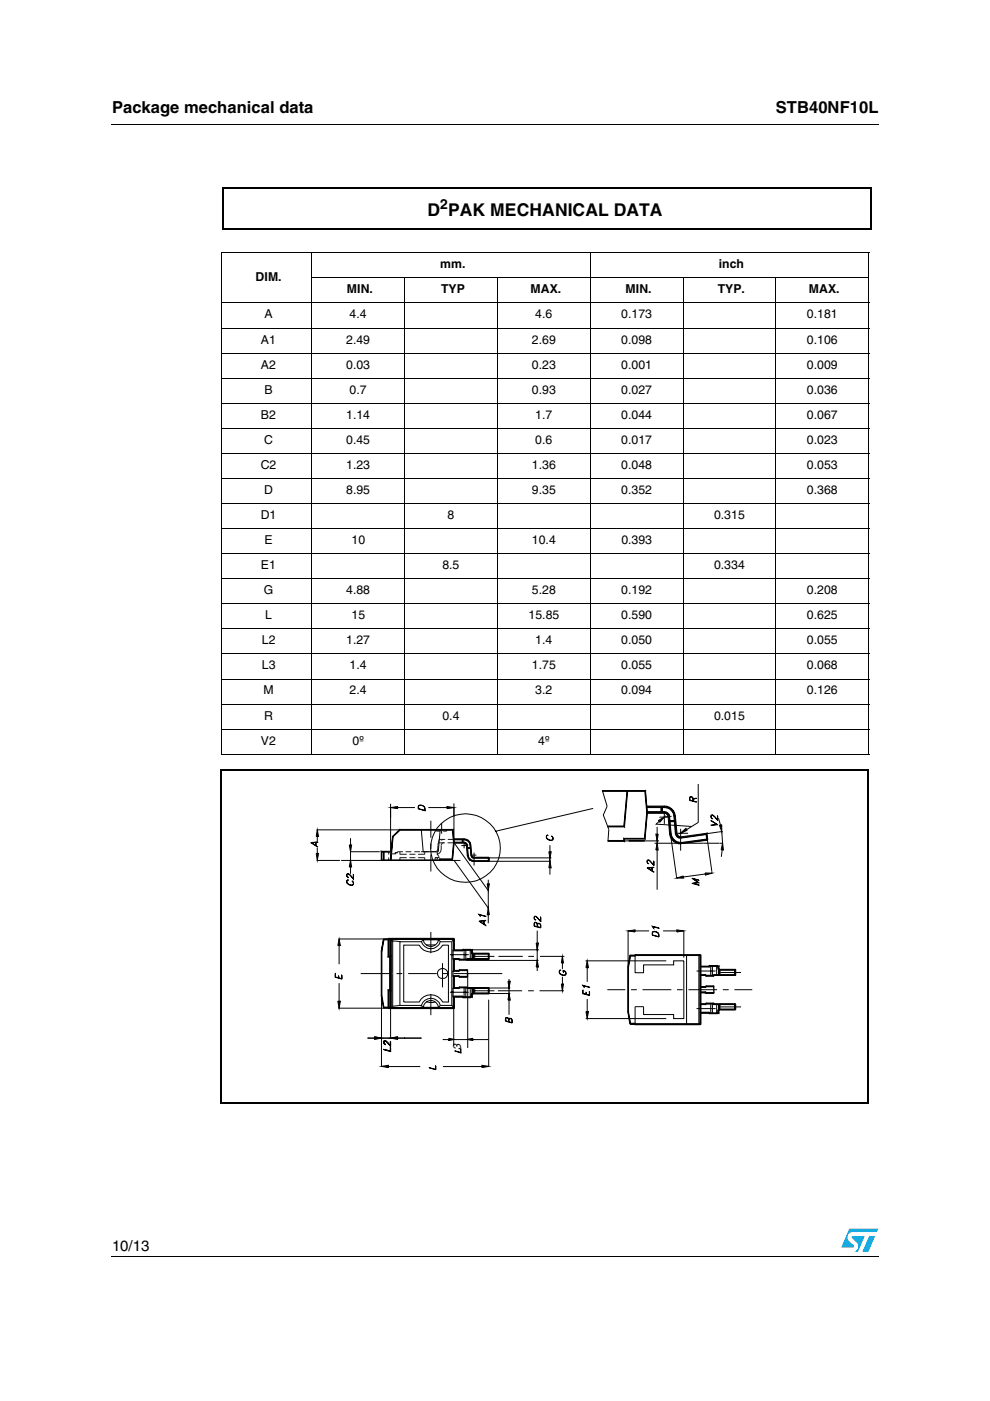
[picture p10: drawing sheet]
<svg xmlns="http://www.w3.org/2000/svg" width="210mm" height="297mm" viewBox="0 0 210 297" stroke-linecap="round" stroke-linejoin="round" font-family="sans-serif">
<g fill="#00a4de">
<path d="M184.3 262.1h1.2l-1.4 3.3h-1.2z"/>
<path d="M180.1 260.5h6.1l-.3 .7h-5.1a1.11 1.11 0 0 0-1.1 .7 1.11 1.11 0 0 0 .4 1.3l1 .9-.1 .3-2.6 .1z"/>
<path d="M180.6 262.2l2.7-.1-1.4 3.3h-.7a1.16 1.16 0 0 0 .5-1.9l-1.1-1z"/>
</g>
<path d="M23.7 26.2v.2zM23.7 266.3v.2z" fill="#000"/>
<path d="M23.7 26.3h162.6M23.7 266.4h162.6" fill="none" stroke="#000" stroke-width=".21"/>
<g fill="#fff">
<path d="M43.8 36.1h142.5v211.9h-142.5z"/>
<path d="M48.4 233.1h6.9v4.2h-6.9z"/>
<path d="M48.8 50.7h137.5z"/>
<path d="M48.8 132.4l137.5 .1z"/>
<path d="M48.8 50.7l.1 81.7z"/>
<path d="M46.6 40.1h137.9v185h-137.9z"/>
<path d="M45.6 40h137.9v185h-137.9z"/>
<path d="M47 47.6h138.1z"/>
<path d="M185.1 47.6v107.7z"/>
<path d="M47 155.2l138.1 .1z"/>
<path d="M47 47.6v107.6z"/>
</g>
<g fill="none" stroke="#000" stroke-width=".21">
<path d="M46.9 53.6h137.4M47 53.7v106.1M66 58.9h118.3M66.1 53.5v106.5M85.8 58.8v101.2M105.5 58.8v101.2M125.1 53.5v106.5M144.9 58.8v101.2M164.5 58.8v101.2M184.2 53.7v106.1M46.9 64.2h137.4M46.9 69.5h137.4"/>
<path d="M46.9 74.9h137.4M46.9 80.2h137.4M46.9 85.5h137.4M46.9 90.8h137.4M46.9 96.1h137.4M46.9 101.5h137.4M46.9 106.8h137.4M46.9 112.1h137.4M46.9 117.4h137.4M46.9 122.7h137.4M46.9 128h137.4M46.9 133.3h137.4"/>
<path d="M46.9 138.6h137.4M46.9 144h137.4M46.9 149.3h137.4M46.9 154.6h137.4M46.9 159.9h137.4"/>
</g>
<path d="M47.2 39.8h137.5M47.2 39.7v8.9M184.6 39.8v9M47.1 48.6h137.5M46.9 163.2h137.3M46.9 163v70.9M184.1 163.2v70.8M46.8 233.9h137.3" fill="none" stroke="#000" stroke-width=".27"/>
<path d="M65.8 166h93.9v61.1h-93.9z" fill="#fff"/>
<g fill="none" stroke="#000" stroke-width=".21">
<path d="M65.9 178.6l1.5-.1-1.3 .2 1.3 .9zM67 178.6v.7M67 178.6v.8M67.1 175.9h17.7l-1.5 1.5-.5 5h-1.9M67.3 175.9l.2 1.4h-.5zM67.3 177.4v1M67.3 179.7v1.2M74.3 177.7v1.4M82.8 171.2l1.5-.2v.4zM82.8 170.4v12h9.9M83.2 177.4h.2l-.5 5h-.1zM83.2 177.3l1.5-1.4 .1 .1-1.5 1.4z"/>
<path d="M84.3 171.2h3.7M84.7 175.9h11.4l-.2 .1h-11.1zM84.7 175.9h11.4M88.7 170.8a.95 .95 0 0 1 1.1 .1 .95 .95 0 0 1 .3 1l-1.4-.4zM88.8 170.8a.87 .87 0 0 1 1 .1 .87 .87 0 0 1 .2 .9l-1.3-.4zM89.3 176l.4 4.6M90.8 171.2h4M91.3 174v3.6M91.3 178.8v1.2M93.3 176l-.4 4.6h-3.6M93.5 174.7a7.3 7.3 0 0 1 10.7 .3 7.3 7.3 0 0 1-1.2 10.7 7.3 7.3 0 0 1-9.8-1.1 7.3 7.3 0 0 1 .3-9.9zM93.6 174.5v2.3"/>
<path d="M94.8 171l1.4 .2-1.4 .2zM96 175.9l.2 2.7M96.1 175.9l.2 2.7h-.1l-.3-2.6zM96.2 178.6h.1l-.3 3.6h-.2zM96.2 177.8h2.2v.3h-2.2zM96.2 178.6h2.2v.1h-2.2zM96.2 171.3h.1M96.2 170.3v8.4h2.2M96.2 178.6l7.3 10.2v4.1M96.2 178.6l-.3 3.6h-2.7M97.8 179.3h1.1M98 178h.2v.6h-.2z"/>
<path d="M98.1 178v.7M98.4 177.8l.5 .2v.2l-.5-.1zM98.4 178.6l.3 .1 .3 .5 .2 2.2a1.31 1.31 0 0 0 1.3 1.2M98.4 178h-2.2h2.2a1.23 1.23 0 0 1 1.3 1.1l.2 2.2M98.4 178.6h.4l-.2 .2-.2-.1zM98.4 178.9v1M98.8 178.6l.2 .3-.2 .1-.2-.2zM98.8 179l.2-.1 .1 .3h-.2zM98.9 179.2h.2l.2 2.2h-.2zM98.9 178l.4 .2v.2l-.4-.2zM99.1 179.7h.6v.1l-.6 .1zM99.3 179.1l-.9 .1"/>
<path d="M99.3 178.2l.4 .4-.2 .1-.2-.3zM99.5 178.7l.2-.1 .1 .5h-.1zM99.7 179.1h.1l.2 2.2h-.2zM99.7 179.7l-.6 .1M115.9 177.2l.3-.2-.2 .2a.77 .77 0 0 0 .3 .8 .77 .77 0 0 0 .9-.1l-.2-.7a.51 .51 0 0 1 .3 .6 .51 .51 0 0 1-.6 .4l-.7-.3-.2-.3zM116.6 179.2v1.4M125.8 171.4l-20.8 4.9M127.7 167.6h9.2l-.2 .2h-9zM127.7 167.7l1 3.3-.8 1.8 1.2 3.1-.2 2.4h10.8M128.9 178.2h3.4l.1 .2h-3.5zM128.9 175.1h3.4l.1 .2h-3.5zM128.9 175.2h3.5"/>
<path d="M132.3 177.7l.1 .7zM132.3 177.7h4.3l.2 .2h-4.4zM132.3 177.8h4.5M132.3 177.8v.5M132.9 167.7h.2l-.7 7.6-.1-.2zM133 167.7l-.7 7.5M136.8 167.7l.4 4.6M136.9 167.6l.4 4.7h-.2l-.4-4.5zM136.9 167.7h-9.2M137.1 172.3h.2l-.5 5.6-.2-.2zM137.2 172.1h3.7v.3h-3.7zM137.2 170.9h3.7v.3h-3.7z"/>
<path d="M137.2 171.1h3.7a2.11 2.11 0 0 1 2.2 1.9l.3 3.7a.92 .92 0 0 0 .9 .9l5.5-.8 .2 1.2M137.2 172.3h3.7a.92 .92 0 0 1 .9 .8l.4 3.7M137.2 172.3l-.5 5.5M138.8 178.8h14.5M139.1 176.8h.5l-.3 1.5zM139.3 178.7l.3 1.5h-.5zM139.3 175.3v4M139.6 174l1.3-.8-1 1.1zM139.8 174.1l-.7 .6 7.5 .5M139.9 173.2h1.8M140.2 171.4h.2v.9h-.2zM140.2 171.2h.2v.9h-.2z"/>
<path d="M140.3 171v1.3M140.9 172.1l.4 .1-.2 .3-.2-.1zM140.9 170.9l.5 .1-.1 .3-.4-.1zM140.9 172.4v2.3M141.3 172.2l.3 .2-.2 .2-.3-.1zM141.4 171l.6 .2-.2 .2-.5-.1zM141.6 172.9l.3-.2 .1 .4-.3 .1zM141.6 172.4l.3 .3-.3 .2-.2-.3zM141.7 173.2l.3-.1 .3 3.7h-.3zM142 176.8h.3l.1 .5-.3 .1zM142 171.2l.4 .3-.2 .2-.4-.3zM142.1 174h.9v.2h-.9z"/>
<path d="M142.1 177.4l.3-.1 .2 .4-.2 .2zM142.2 176.8a2.15 2.15 0 0 0 2.1 1.9M142.2 176.8l1.2 8.9M142.4 177.9l.2-.2 .4 .4-.3 .2zM142.4 173.1l-1.5 .1M142.4 171.5l.4 .4-.2 .2-.4-.4zM142.6 172.1l.2-.2 .3 .5-.3 .1zM142.8 172.5l.3-.1 .1 .6h-.3zM142.9 173h.3l.3 3.7h-.3zM142.9 174l-1 .1 1.2-.1M143 178.1l.4 .3-.2 .2-.5-.3zM143.2 176.7h.3l.1 .3-.3 .1z"/>
<path d="M143.3 177.1l.3-.1 .2 .2-.3 .2zM143.4 178.4l.4 .2v.3l-.6-.3zM143.7 176.6l2.2 .1M143.8 177.2l.2 .1-.1 .4-.4-.3zM143.8 178.6h.5v.3h-.5zM144 177.3l.3 .1v.3h-.4zM144.3 177.4l5.6-.7-.2 .2-5.3 .8zM144.3 178.6l5.7-.7v.3l-5.6 .7zM144.3 176.6l1.1-1 .3 .4zM144.3 175.7v4.7M146.9 169.8l-.1-.7-.4-.1-.1 .6 1.4 .5-1.5-.4 .1-.7 .4-.1 .2 .3 .1 .6M147 169.4l.7-.2-.7 .3"/>
<path d="M148 166.2v8.2M148 174.4l-3.1 2M149.9 176.7l.2 1.3h-.3l-.1-1.1zM150 178l-5.5 .7M150 178l.9 6.7M150.7 173.9l1.5 1-1.5 .1 1.2-.2zM152.1 173.9v-.9l.1 1M152.2 173.9l-1.1-1.1h-.3l-.1 .4 .3 .4-.2-.4v-.2l.2-.2 .5 .4 .7 .8M152.4 173.5l.4 1.4M152.5 175l.5-.1v1.4zM153 176.3l.2 2.4M153.1 176.3l-4.2 .6"/>
<path d="M153.2 178.7l.2 1.5h-.5zM67 180.9h.5l-.2 1.5zM67.2 182.4h4.9M71.8 199.1h24.4M71.9 199.1l.3 1.4h-.6zM72.4 182.4h1.8M73.6 186.7l.3-.2-.2 .1a.75 .75 0 0 0 .3 .9 .75 .75 0 0 0 .9-.1l-.3-.7a.49 .49 0 0 1 .4 .6 .49 .49 0 0 1-.6 .4l-.5-.2a.6 .6 0 0 1-.3-.8zM73.6 185.3l.2-.1 .5 .3 .7 .9-1.1-1.1h-.3v.4l.3 .3-.1 .1-.3-.4zM74.2 182.4h6.7M74.2 180.6h6.3M74.3 182.4l.2 1.4h-.4zM74.3 180.6v1.8"/>
<path d="M74.3 183.9v1.4M74.9 186.3l.1-.9v1M80.8 180.5h2.2v.1h-2zM80.8 180.5l.2 .1v1.8h-.2zM80.8 180.6h2.2M80.9 182.3l12.4 .1zM80.9 180.6v1.8M81.3 180.6h.1v1.8h-.1zM81.3 199.2h.1l-.4 2.5-.2-.1zM81.3 199.1h1.1v.2h-1.1zM81.3 180.6v1.8M82.3 199.1h.2v3.6l-.2 .2z"/>
<path d="M82.4 198.9h13.8v.3h-13.8zM82.4 199.2h-1.1l-.4 2.4M82.4 199.1v3.7h.4M82.7 199.1h.2v14.7h-.2zM83.3 199.4l-.5-.3v21.1M83.3 199.5v13.8M83.3 199.5l1.5 .1M89.4 199.7h-4.6v13.5M89.8 199.3a1.61 1.61 0 0 0 1.6 1.4 1.61 1.61 0 0 0 1.6-1.4M89.8 199.3l-.5 .3a2.1 2.1 0 0 0 2 1.6 2.1 2.1 0 0 0 2.1-1.6l-.4-.3M89.8 199.3h3.2M91.3 181.2v3.6"/>
<path d="M91.3 197.6v4.5M93.2 182.1l.2 .3h-.2zM93.2 182.1h2.7v.1h-2.5zM93.3 182.2v.2h-12.4M93.4 199.7h2.4v13.5M95.9 182.4h-2.6M96.1 199.1h.2v2.4h-.2zM96.2 199.1v2.4M96.2 182.4l7.3 10.1M96.2 199.1l-.4 .5M97.5 182.4h-1.6M99.1 181.4h.2l.1 .4-.1 .1z"/>
<path d="M99.3 181.9l.1-.1 .3 .4-.2 .1zM99.7 182.2l.4 .2-.1 .2-.5-.3zM99.8 181.3h.2l.1 .2-.2 .2zM99.9 181.7l.2-.2 .2 .2-.1 .2zM99.9 181.3l.3 .5 .3 .1h16.4M100.1 182.4l.4 .1v.2l-.5-.1zM100.1 181.3h.9M100.3 181.7l.2 .1v.1h-.3zM100.5 182.5h3.1v.2h-3.1zM100.5 181.8h3.1v.1h-3.1zM100.5 180.8v2.7M101.5 195.3l1.5-.2-1.3 .2 1.3 .9z"/>
<path d="M101.5 193.9l1.5 .4-1.4-.3 .2 .3zM102.6 195.3v.6M102.6 195.2v.8M103.3 187.4h.4l-.2 1.4zM103.5 192.5l.2 1.5h-.4zM103.5 181.9h.2v.7h-.2zM103.5 186.5v.9M103.5 194v1.8M103.6 181.9v.7M113.7 199.9h.5l-.3 1.5zM113.9 196a.41 .41 0 0 0-.5-.4l-.1 .7 1.3 .4-.1-.7-.4-.2-.1 .7M113.9 197.3v8.6"/>
<path d="M114 196l-.1-.3-.5-.1-.2 .8 1.5 .3-.1-.7-.2-.2h-.4l-.1 .7M114.6 195.3v-.9l.1 1.1M114.7 195.4l-1.1-1.1h-.3a.48 .48 0 0 0 .3 .8l-.2-.2v-.6l.4 .1 .9 1M116.4 180.6h.5l-.3 1.4zM116.6 182.6l.3 1.4h-.5zM116.6 182v.6M116.6 184v1.4M116.7 182.6h-16.2M133.2 197.4l1.5-.3v.5zM133.2 197.3v17.3l.4 2.4 1.1 .1M134.7 197.4h2.9M137.2 184l1.5-.1-1.3 .2 1.3 .8z"/>
<path d="M138.2 184v.7M138.3 196.4l1.4 .4-1.3-.3 .2 .3zM138.3 183.9v.9M138.3 197.6a.95 .95 0 0 1 1.1 .1 .95 .95 0 0 1 .3 1l-1.4-.4zM138.4 197.6a.85 .85 0 0 1 .9 .1 .85 .85 0 0 1 .3 .9l-1.3-.4zM138.6 183.4l.1-.8v1M138.7 183.5l-1.1-1.2-.3 .1-.1 .4 .1 .3 .2 .1-.2-.4v-.4h.2l1.2 1.1M139.3 180.2v8.4M140.6 197.4h2.9M143.4 185.8l.1 .4M143.5 186.2l1.4-.5v.5zM143.5 197.1l1.4 .3-1.4 .2z"/>
<path d="M145 197.3v5.7M146.7 186.2l1.5 .4-1.1-.3 1.1 .9-1.1 .1 1.1 .4-1.5-.4 1.3-.2zM149.5 185.1h1.5l-1.4 .4zM149.5 185.3l-4.6 .6M150.9 184.7l.1 .5M153.1 180.2l-.2 1.5M71 206.4l.1 .7 1.3 .4 .1-.7v.8M71 207.2l1.5 .4M71 206.4v.8M71.6 212.3h.6l-.3 1.5zM71.8 207.3v-.4v.5M71.8 213.7l10.6 .1"/>
<path d="M71.9 200.5v3.9M71.9 208.4v3.9M76.5 206.4h6.4M80.8 211.1h.2l.4 2.5h-.1zM80.8 201.6l.2 .1v9.4h-.2zM80.9 201.7v24.5M80.9 211.1l.4 2.5M81.3 213.5h1.1v.2h-1.1zM81.3 213.6h1.1M82.3 209.9l.2 .2v3.7h-.2zM82.3 209.9l.6 .2zM82.4 213.6h13.8v.2h-13.8z"/>
<path d="M82.4 213.8h13.8M82.5 202.7h.4l-.3 .2h-.3zM82.8 210h-.4v3.8M82.9 202.7v7.4l-.3-.2v-7zM84.1 206.4h1.2M84.8 213.2l-1.5 .1-.5 .5M84.8 213.2h4.6M85.6 200.4l3.3-.1a2.8 2.8 0 0 0 2.5 1.6 2.8 2.8 0 0 0 2.5-1.6l1.2 .1v12h-1.2a2.8 2.8 0 0 0-2.5-1.5 2.8 2.8 0 0 0-2.5 1.5h-3.3zM86.5 206.4h6.1M89.3 213.1v.1a2.1 2.1 0 0 1 2-1.6 2.1 2.1 0 0 1 2.1 1.6M89.3 213.2l.5 .4a1.6 1.6 0 0 1 1.6-1.5 1.6 1.6 0 0 1 1.6 1.5M90.5 212.4l.3 .1"/>
<path d="M90.8 212.5h1.2M90.8 200.3h1.2M90.8 200.3l-.3 .1M91.3 210.7v4.5M92 200.3l.3 .1M92.3 212.4l-.3 .1M93.4 213.2l2.4-.1 .4 .7M93.4 213.2l-.4 .4h-3.2M93.8 206.4h1.2M93.8 204.2v5.1M95.4 202.4h4M95.4 210.4h4"/>
<path d="M96.1 211.2h1.9v.2h-1.9zM96.1 201.4h1.9v.2h-1.9zM96.1 209.4h1.1l.1 .2h-1.2zM96.1 206.9h1.2l-.1 .1h-1.1zM96.1 205.7h1.1l.1 .2h-1.2zM96.1 203.2h1.2l-.1 .2h-1.1zM96.1 211.3h.2v2.5h-.2zM96.1 207h.2v2.5h-.2zM96.1 203.3h.2v2.5h-.2zM96.2 212v9.6M96.2 213.7l-13.8 .1M96.2 203.3v2.5"/>
<path d="M96.2 207v2.5M96.2 211.3v2.5M96.2 206.4h10.3M97.2 209.4l.2-.1 .1 .1-.2 .2zM97.2 205.7l.2-.1 .1 .2-.2 .1zM97.2 207l.3 .1h1.4l.2-.1M97.3 206.9l.2 .1-.1 .2-.2-.2zM97.3 203.2l.2 .2-.1 .1-.2-.1zM97.4 209.3h1.6l-.1 .1h-1.4zM97.4 205.6h1.6l-.1 .2h-1.4zM97.5 209.3l-.3 .2h-1.1v1.8h1.9l.2 .1M97.5 207h1.4l.1 .2h-1.6z"/>
<path d="M97.5 203.4h1.4l.1 .1h-1.6zM97.5 209.4h1.4M98 201.4l.2-.1 .1 .2-.2 .1zM98.1 211.2l.2 .1-.1 .2-.2-.1zM98.2 201.3h1.5v.2h-1.4zM98.3 211.3h1.4v.2h-1.5zM98.4 201.4v2M98.4 209.4v2.1M98.8 201.4v2M98.8 209.4v2.1M98.9 203.4l.2-.2 .1 .2-.2 .1zM98.9 209.3l.2 .2h9.1"/>
<path d="M98.9 203.6h15.3M99 209.3l.2 .1-.1 .2-.2-.2zM99.1 205.8l-.2-.1-2.8 .1v1.2h1.1M99.1 203.3l-.2 .2h-1.4M99.1 203.2h4.5v.2h-4.4zM99.1 203.4h4.5M99.2 209.4h4.4v.2h-4.5zM99.2 206.4v15.7M99.7 201.4v1.9M99.7 211.4l.2-.2 .1 .2-.2 .1zM99.7 209.5v2M99.7 201.4l.4 .1v.5l.2 .2h3.3v1.2"/>
<path d="M99.8 201.3l.2 .1-.1 .2-.2-.1zM99.9 211.2l.3 .2h-.2zM99.9 210.8h.3v.6l-.3-.2zM99.9 202l.3 .1-.1 .1zM100 201.4h.2l-.3 .2zM100.1 211.3l-.4 .2h-1.5M100.1 202.1v1.2M100.1 210.6l.2-.1v.2zM100.1 210.6l.1 .2h-.3zM100.1 209.5v1.8M100.2 201.4v.6h-.3v-.4zM100.2 202.1l.1 .2-.2-.1z"/>
<path d="M100.2 202.2v1.1M100.2 209.5v1.1M100.3 210.5h3.3v.2h-3.3zM100.3 202.1h3.3v.2h-3.3zM100.3 210.6l-.2 .2M100.3 210.6h7.9M100.4 202.2v1.1M100.4 209.5v1.1M100.4 210.1h4.4M100.4 202.8h4.4M100.6 202.2v1.1M100.6 209.5v1.1"/>
<path d="M103.5 209.5h.2v1.1h-.2zM103.5 202.2h.2v1.1h-.2zM103.6 203.3l-4.5 .1M103.6 209.5v1.1M103.6 212v14.1h-9.7M105.6 210.1h5.1M105.7 202.8h5.1M107.7 208h.5l-.3 1.5zM107.8 216.2l-.1-.4h-.4v.7l1.3 .3v-.5l-.3-.3h-.3l-.1 .7M107.9 210.6l.3 1.4h-.5zM107.9 216.2a.47 .47 0 0 0-.6-.4l-.1 .7 1.4 .4v-.8l-.5-.2-.2 .1-.1 .6M107.9 207.6v7.5"/>
<path d="M112 210.1h1.2M112 202.8h1.2M113.9 203.6l.3 1.4h-.5zM114.3 201.4h-16.1l-.2 .1h-1.9v1.9l1.1-.1 .3 .1M114.4 210.1h5.2M114.5 202.8h5.1M118.6 205.7h.3a.5 .5 0 0 0-.3 .6 .5 .5 0 0 0 .5 .3l.5 .1 .4-.1-.2-.6-.3-.1-.1 .2v-.4a.54 .54 0 0 1 .6 .5 .54 .54 0 0 1-.5 .6l-.7-.3-.2-.4zM119 208.6h.5l-.3 1.5zM119.2 202.8l.3 1.4h-.5zM119.2 202.8v2.6M119.2 207.1v3M123.6 209.8v.8l1.4 .4v-.8v.9l-1.4-.4v-.8"/>
<path d="M123.6 208.9l1.4 .4-1.3-.3 .1 .3zM124.1 203.7h17.2M124.2 216h17.1M124.2 214.5h.6l-.3 1.4zM124.3 210.4l-.1 .4M124.3 210.4v.4M124.5 203.7l.3 1.5h-.6zM124.5 205.2v3M124.5 211.8v2.7M128.8 209.8h3.8M133.1 205.1h.2v9.5h-.2zM133.1 214.6h.2l.4 2.4-.2 .1z"/>
<path d="M133.2 205.1v9.5M133.5 202.6h.2l-.4 2.5h-.2zM133.6 216.9h1.1v.2h-1.1zM133.6 202.5h1.1v.2h-1.1zM133.6 202.6l-.4 2.5M133.8 209.8h1.2M134.7 202.4h13.8v.2h-13.8zM134.7 217h13.8v.3h-13.8zM134.7 202.6h-1.1M134.7 202.5h13.8M134.7 202.5v3.8M136.2 209.8h6.1"/>
<path d="M136.4 206.2h-1.7M136.5 204.6v1.7M143.5 209.8h1.3M145.6 202.5v14.7M146 209.8h6M147.7 213.8h4M147.7 205.9h4M148.2 202.5v14.7M148.4 202.5h.2v14.6h-.2zM148.5 214.6h1.8v.2h-1.8zM148.5 204.8h1.8v.2h-1.8zM148.5 202.5h-13.8"/>
<path d="M148.5 202.5v14.7h-13.8v-3.8h1.8v1.7h6.3v.9h2.2v-12.3h-2.2v.9h-6.4M148.5 212.8h1l.1 .2h-1.1zM148.5 209.2h1l.1 .1h-1.1zM148.5 206.6h1.1l-.1 .2h-1zM148.5 210.3h1.1l-.1 .2h-1zM148.5 214.7h1.8M148.5 210.4h1M148.5 206.8h1M148.5 204.9h1.8M149.5 212.8l.2-.1v.2l-.1 .1zM149.5 209.2l.2-.2v.2l-.1 .1zM149.5 210.4l.2 .1"/>
<path d="M149.5 206.7l.2 .2M149.6 206.6l.1 .2v.2l-.2-.2zM149.6 210.3l.1 .1v.2l-.2-.1zM149.7 212.8l-.2 .1h-1M149.7 212.7h1.6l-.1 .2h-1.5zM149.7 209h1.6l-.1 .2h-1.5zM149.7 209.1l-.2 .2h-1M149.7 212.8h1.5l.2 .1M149.7 206.8h1.5l.1 .2h-1.6zM149.7 210.4h1.5l.1 .2h-1.6zM149.7 209.2h1.5M150.2 204.8l.3-.1 .1 .2-.2 .1z"/>
<path d="M150.3 214.7l.2 .1M150.3 204.9h1.9M150.4 214.7h.2l-.1 .2-.3-.1zM150.5 204.7h1.5v.2h-1.4zM150.5 214.9h1.5M150.6 214.7h1.4v.2h-1.5zM150.7 204.8v2.1M150.7 212.8v2.1M151.1 204.8v2.1M151.1 212.8v2.1M151.2 206.8l.2-.2 .1 .2-.2 .2zM151.2 209.1l.2 .2"/>
<path d="M151.3 212.7l.2 .1-.1 .2-.2-.1zM151.4 206.6h4.5v.2h-4.4zM151.4 212.9h4.5M151.4 210.4l-.2 .2h-1.5M151.4 206.7l-.2 .2h-1.5M151.5 212.8h4.4v.2h-4.5zM151.9 214.7l.3-.1 .1 .2-.2 .1zM151.9 204.8v2M151.9 212.9v2M152.1 204.7l.2 .1-.1 .2-.3-.1zM152.2 214.6l.2 .2h-.1zM152.2 214.2h.2v.6l-.2-.2z"/>
<path d="M152.2 205.4l.3 .1-.2 .1zM152.2 205l.2-.2v.6h-.2zM152.2 204.9l.1 .5M152.2 214.7l-.2 .1M152.3 204.8h.1l-.2 .2zM152.3 214l.2-.1v.3zM152.3 214l.1 .2h-.2zM152.3 205.6l.2-.1v.2zM152.3 205.4l.2 .2M152.3 214.3l-.1 .4M152.4 205.5v1.3M152.4 212.9v1.3"/>
<path d="M152.5 205.6v1.2M152.5 212.9v1.2M152.5 213.9h3.4v.2h-3.4zM152.5 205.5h3.4v.2h-3.4zM152.5 214l-.2 .2M152.6 205.6h3.3v1.2h-4.5M152.7 205.6v1.2M152.7 212.9v1.2M152.7 213.5h4.4M152.7 206.2h4.4M153.3 209.8h1.2M155.7 209.8h3.8"/>
<path d="M155.8 212.9h.2v1.1h-.2zM155.8 205.6h.2v1.1h-.2zM155.9 212.9h-4.5M155.9 212.9v1.2h-3.3M78 220.1h1.4M80.9 226.1l1.5-.2v.5zM82.4 226.1h6.7M82.8 220.1l1.5-.3v.5zM82.8 220.1h-1.9M82.8 222.9l-1.4-.4 1.4 .3v-.7v.9M82.8 220.9v.9l-1.2-1.2a.45 .45 0 0 0-.2 .5 .45 .45 0 0 0 .3 .4l-.3-.4v-.2l.2-.2 1.2 1.1v-.9M89.3 220.1h-5"/>
<path d="M92.4 226l-.1 .7-1.3-.3 1.4 .4v-.8M94 220.4h1.2M95.2 220.1l1.2 .3-1.2 .2zM97.7 222.4l-.1 .7-1.1-.3 1.2 .4M97.7 222.4v.8M99 220.4h-2.6M99 220.4l1.2-.3v.5zM100.5 220.4h-1.2M102.2 225.9l1.4 .2-1.4 .3zM103.5 220.4h-3"/>
<circle cx="93.9" cy="206.4" r="1.11"/>
</g>
<g fill="#000">
<path d="M67.3 175.9l.2 1.5h-.5zM82.8 171.2l1.5-.2v.5zM84.7 175.9l-1.4 1.6-.1-.1zM84.7 175.9l.1 .1-1.5 1.5zM94.8 171l1.4 .2-1.4 .3zM98 178.1l.2 .5h-.2zM98 178.1h.2v.5zM98.4 178.6l.3 .2h-.3zM98.4 178.6l.4 .1-.1 .1zM98.4 177.9l.5 .3-.5-.1zM98.8 178.7l.1 .3-.2-.2zM98.9 179l.1-.1-.1 .3z"/>
<path d="M98.4 177.9l.5 .1v.2zM98.8 178.7l.2 .2-.1 .1zM99 178.9l.1 .3h-.2zM99.1 179.7h.6l-.6 .2zM99.1 179.9l.6-.2v.1zM98.9 178l.4 .4-.4-.2zM98.9 178l.4 .2v.2zM99.3 178.2l.2 .5-.2-.3zM99.5 178.7l.2-.1v.5zM99.3 178.2l.4 .4-.2 .1zM99.7 178.6l.1 .5h-.1zM132.3 177.7l.1 .7z"/>
<path d="M132.9 167.7l-.5 7.6-.1-.1zM132.9 167.7h.2l-.7 7.6zM137.1 172.3l-.3 5.6-.2-.2zM137.1 172.3h.2l-.5 5.6zM136.7 167.8l.6 4.5h-.2zM136.7 167.8l.2-.2 .4 4.7zM139.1 176.9h.5l-.3 1.4zM139.6 174l1.3-.8-1 1.1zM140.2 171.3l.2 .9h-.2zM140.2 171.4l.2 .9h-.2zM140.2 171.3h.2v.9zM140.2 171.4h.2v.9z"/>
<path d="M140.9 172.1l.2 .4-.2-.1zM140.9 172.1l.4 .1-.2 .3zM140.9 170.9l.4 .4-.4-.1zM141.3 172.2l.1 .5-.3-.2zM140.9 170.9l.5 .1-.1 .3zM141.6 172.4v.5l-.2-.2zM141.3 172.2l.3 .2-.2 .3zM141.6 172.9l.3-.1-.2 .4zM141.7 173.2l.6 3.6h-.3zM141.4 171l.4 .4-.5-.1zM141.6 172.4l.3 .4-.3 .1zM142 176.8h.3l-.2 .6z"/>
<path d="M141.9 172.8l.1 .4h-.3zM141.7 173.2h.3l.3 3.6zM141.4 171l.6 .2-.2 .2zM142.1 174.1l.9-.1-.9 .3zM142.1 174.3l.9-.3v.2zM142.1 177.4l.3-.1v.6zM142 171.2l.2 .6-.4-.4zM142.3 176.8l.1 .5-.3 .1zM142.4 177.9l.2-.2 .1 .7zM142.4 177.3l.2 .4-.2 .2zM142 171.2l.4 .3-.2 .3zM142.4 171.5l.2 .6-.4-.3z"/>
<path d="M142.6 177.7l.4 .4-.3 .3zM143 178.1l.2 .6-.5-.3zM142.6 172.1l.2-.2v.7zM142.4 171.5l.4 .4-.2 .2zM142.8 172.6l.3-.1-.2 .6zM142.9 173.1l.6 3.6h-.3zM143 178.1l.4 .3-.2 .3zM142.8 171.9l.3 .6-.3 .1zM143.2 176.7h.3l-.2 .4zM143.1 172.5l.1 .5-.3 .1zM142.9 173.1l.3-.1 .3 3.7zM143.4 178.4l.4 .5-.6-.2z"/>
<path d="M143.3 177.1l.3-.1-.1 .4zM143.4 178.4l.5 .2-.1 .3zM143.5 176.7l.1 .3-.3 .1zM143.8 177.2l.1 .5-.4-.3zM143.6 177l.2 .2-.3 .2zM143.8 177.2l.2 .2-.1 .3zM143.9 178.6l.4 .4-.5-.1zM143.9 178.6h.4v.4zM144 177.4l.3 .3h-.4zM144 177.4h.3v.3zM144.3 176.7l1.1-1 .3 .4zM144.4 177.7l5.5-1-.2 .3z"/>
<path d="M149.7 177l.4 1-.3 .1zM144.3 177.5l5.6-.8-5.5 1zM144.4 178.9l5.6-1v.3zM144.3 178.7l5.7-.8-5.6 1zM149.9 176.7l.2 1.3-.4-1zM152.5 175l.5-.1v1.4zM67 180.9h.5l-.2 1.5zM74.3 182.4l.2 1.5h-.4zM80.8 180.5l.2 1.9h-.2zM80.8 180.5l.2 .2v1.7zM81.3 180.6l.1 1.8h-.1zM81.3 180.6h.1v1.8z"/>
<path d="M81.3 199.3l1.1-.2v.2zM81.3 199.1h1.1l-1.1 .2zM93.2 182.1l.2 .3h-.2zM93.2 182.1l.2 .3zM99.1 181.4h.2v.5zM99.3 181.9l.1-.1 .1 .5zM99.3 181.4l.1 .4-.1 .1zM99.4 181.8l.3 .4-.2 .1zM99.5 182.3l.2-.1 .3 .4zM99.7 182.2l.4 .2-.1 .2zM99.8 181.3h.2l-.1 .4zM99.9 181.7l.2-.1 .1 .3z"/>
<path d="M100.1 182.4l.4 .3-.5-.1zM100 181.3l.1 .3-.2 .1zM100.1 182.4l.4 .1v.2zM100.1 181.6l.2 .2-.1 .1zM100.3 181.8l.2 .2-.3-.1zM100.3 181.8h.2v.2zM103.3 187.4h.5l-.3 1.4zM103.5 181.9l.2 .7h-.2zM103.5 181.9h.2v.7zM103.5 192.6l.3 1.4h-.5zM113.7 200h.5l-.3 1.4zM116.4 180.6h.5l-.3 1.4z"/>
<path d="M116.6 182.6l.3 1.4h-.5zM133.2 197.4l1.5-.3v.5zM139.3 178.8l.3 1.4h-.5zM143.5 197.1l1.5 .3-1.5 .2zM143.5 186.2l1.4-.4 .1 .4zM149.5 185.1h1.5l-1.4 .5zM153.2 178.8l.2 1.4h-.5zM71.6 212.3h.6l-.3 1.5zM71.9 199.1l.3 1.4h-.6zM80.8 211.2l.6 2.4-.1 .1zM81.3 213.6h1.1l-1.1 .2zM81.3 213.8l1.1-.2v.2z"/>
<path d="M80.8 211.2l.2-.1 .4 2.5zM82.3 209.9h.3l-.1 .2zM82.6 209.9l.3 .2h-.4zM82.3 202.9l.6-.2zM96.1 211.2h1.9l-1.9 .2zM96.1 211.4l1.9-.2v.2zM96.1 209.4h1.1l-1.1 .2zM96.1 209.6l1.1-.2 .1 .2zM96.1 206.9h1.2l-1.2 .2zM96.1 207.1l1.2-.2-.1 .2zM96.1 205.7h1.1l-1.1 .2zM96.1 205.9l1.1-.2 .1 .2z"/>
<path d="M96.1 203.3h1.2l-1.2 .1zM96.1 203.4l1.2-.1-.1 .1zM96.1 201.4h1.9l-1.9 .2zM96.1 201.6l1.9-.2v.2zM97.2 209.4l.2-.1-.1 .3zM97.2 207.1l.3-.1-.1 .2zM97.2 205.7h.2l-.1 .2zM97.2 203.4h.3l-.1 .2zM97.4 209.3l.1 .2-.2 .1zM97.3 206.9l.2 .1-.3 .1zM97.4 205.7l.1 .1-.2 .1zM97.3 203.3l.2 .1h-.3z"/>
<path d="M97.4 209.3h1.6l-1.5 .2zM97.4 207.2l1.5-.2 .1 .2zM97.4 205.7h1.6l-1.5 .1zM97.4 203.6l1.5-.2 .1 .2zM97.5 209.5l1.5-.2-.1 .2zM97.5 207h1.4l-1.5 .2zM97.5 205.8l1.5-.1-.1 .1zM97.5 203.4h1.4l-1.5 .2zM98 211.4h.3l-.1 .1zM98 201.5l.2-.2-.1 .3zM98.1 211.2l.2 .2h-.3zM98.2 201.3l.1 .2-.2 .1z"/>
<path d="M98.9 209.5l.3-.1-.1 .2zM99.1 206.9l-.1 .3zM98.9 203.4l.2-.1-.1 .3zM99 209.3l.2 .1-.3 .1zM99.1 206.9l.1 .2-.2 .1zM99 205.7h.2l-.3 .1zM99.1 203.3l.1 .1-.2 .2zM98.2 211.5l1.5-.1v.1zM98.3 211.4h1.4l-1.5 .1zM98.3 201.5l1.4-.2v.2zM98.2 201.3h1.5l-1.4 .2zM99.7 211.4l.2-.2-.1 .3z"/>
<path d="M99.7 201.5l.3-.1-.1 .2zM99.9 210.8l.3 .6-.3-.2zM99.9 211.2l.1 .2zM99.9 202h.3l-.1 .2zM99.9 201.6l.3 .4h-.3zM99.9 201.6l.3-.2zM99.9 211.2l.1 .2-.2 .1zM99.8 201.3l.2 .1-.3 .1zM100.1 210.6l.1 .2h-.3zM100.1 202.2l.1-.1 .1 .2zM99.9 210.8h.3v.6zM99.9 211.2l.3 .2h-.2z"/>
<path d="M100.2 202l-.1 .2zM99.9 201.6l.3-.2v.6zM100 201.4h.2l-.3 .2zM99.9 210.8h.3zM100.2 202.1l.1 .2zM100.1 210.6h.2v.1zM100.1 210.6l.2 .1zM103.5 209.5l.2 1.1h-.2zM103.5 202.2l.2 1.2h-.2zM103.5 209.5h.2v1.1zM103.5 202.2h.2v1.2zM107.9 210.6l.3 1.5h-.5z"/>
<path d="M107.7 208.1h.5l-.3 1.4zM113.9 203.6l.3 1.5h-.5zM119.2 202.8l.3 1.4h-.5zM119 208.6h.5l-.3 1.5zM124.2 214.5h.6l-.3 1.5zM124.5 203.7l.3 1.5h-.6zM133.1 214.6l.6 2.5h-.2zM133.6 216.9h1.1l-1.1 .3zM133.6 217.2l1.1-.3v.3zM133.1 214.6h.2l.4 2.5zM133.6 202.7l1.1-.2v.2zM133.6 202.5h1.1l-1.1 .2z"/>
<path d="M148.5 214.7h1.8l-1.8 .1zM148.5 214.8l1.8-.1v.1zM148.5 212.8h1l-1 .2zM148.5 213l1-.2 .1 .2zM148.5 209.2h1l-1 .2zM148.5 209.4l1-.2 .1 .2zM148.5 206.6h1.1l-1.1 .3zM148.5 206.9l1.1-.3-.1 .3zM148.5 204.8h1.8l-1.8 .2zM148.5 205l1.8-.2v.2zM148.5 210.3h1.1l-1.1 .2zM148.5 210.5l1.1-.2-.1 .2z"/>
<path d="M149.5 212.8l.2-.1-.1 .3zM149.5 209.2l.2-.2-.1 .4zM149.5 206.9l.2-.1v.2zM149.5 210.5h.2v.1zM149.7 212.7v.2l-.1 .1zM149.7 209v.3l-.1 .1zM149.6 206.6l.1 .2-.2 .1zM149.6 210.3l.1 .2h-.2zM149.7 212.7h1.6l-1.6 .2zM149.7 209h1.6l-1.6 .3zM149.7 207l1.5-.2 .1 .2zM149.7 210.6l1.5-.1 .1 .1z"/>
<path d="M149.7 212.9l1.6-.2-.1 .2zM149.7 209.3l1.6-.3-.1 .3zM149.7 206.8h1.5l-1.5 .2zM149.7 210.5h1.5l-1.5 .1zM150.2 214.8l.4-.1-.1 .3zM150.2 204.8h.3l-.1 .2zM150.4 214.7h.2l-.4 .1zM150.5 204.8l-.1 .2zM151.2 212.9l.3-.1-.1 .2zM151.2 206.8l.2-.2-.1 .4zM151.2 210.5l.2-.2-.1 .3zM151.3 212.7l.2 .1-.3 .1z"/>
<path d="M151.3 209l.2 .2-.3 .1zM151.4 206.6l.1 .3-.2 .1zM151.4 210.3l.1 .2-.2 .1zM150.5 215l1.5-.3v.3zM150.6 214.7h1.4l-1.5 .3zM150.6 204.9l1.4-.1v.1zM150.5 204.8h1.5l-1.4 .1zM151.9 214.8l.3-.1-.1 .3zM151.9 204.9l.4-.1-.1 .2zM152.2 214.3l.2 .5-.2-.1zM152.2 214.7l.1 .1zM152.2 205.4h.2l-.1 .3z"/>
<path d="M152.2 205l.2 .4h-.2zM152.2 205l.2-.2zM152.2 214.7l.1 .1-.2 .2zM152.1 204.8h.2l-.4 .1zM152.3 214.1l.2 .1-.3 .1zM152.5 205.5l.1 .2h-.3zM152.2 214.3h.2v.5zM152.2 214.7l.2 .1h-.1zM152.4 205.4l-.1 .3zM152.2 205l.2-.2v.6zM152.3 204.8h.1l-.2 .2zM152.2 214.3l.3-.1z"/>
<path d="M152.5 205.5l.1 .2zM152.3 214.1l.3-.1v.2zM152.3 214.1l.3 .1zM155.8 212.9l.2 1.2h-.2zM155.8 205.6l.2 1.2h-.2zM155.8 212.9h.2v1.2zM155.8 205.6h.2v1.2zM80.9 226.1l1.5-.2v.5zM82.8 220.1l1.5-.3v.5zM95.2 220.1l1.2 .3-1.2 .2zM98.9 220.4l1.3-.3v.5zM102.2 225.9l1.4 .2-1.4 .3z"/>
</g>
<path d="M74.1 179.1h.4l-.2 1.5zM79.4 219.8l1.5 .3-1.5 .2z" fill="#000" stroke="#000" stroke-width=".21"/>
<path d="M96.1 175.9v2.8M99.8 179.1v2.2" fill="none" stroke="#000" stroke-width=".36"/>
<g fill="none" stroke="#1c1c1c" stroke-width=".21">
<path d="M92.5 175.9v.3h.8M92.8 179.3v.9M93 178.6l-.2 .6M93 178.2v.5h1.3M93.6 179.3v.9M94.1 178l-.6 .2M94.1 178.6l-.3 .1-.3 .5M94.3 177.9l-1.3 .1M94.7 175.9v.3h-.7M94.9 178.7h1.3M96.2 177.9l-1.3 .1M82.2 180.6h.6v.4h1.1"/>
<path d="M82.4 180.6v.6M82.4 181.8v.6M83.8 180.7l.1 .3M84.8 181.8h1.4M84.8 181.1h1.4M84.8 180.6v.6M84.8 181.8v.6M85.4 180.6h-1.1v.2h-.5M86 180.6h1.2M86.8 181.8h1.3M86.8 181.1h1.3M87.8 180.6h1.3"/>
<path d="M88.7 181.8h1.3M88.7 181.1h1.3M89.7 180.6h1.2M90 180.6v.6M90 181.8v.6M91.5 180.6h1M92.7 180.6v.6M92.7 181.8v.6M92.8 180.1l-.2 .3M93.1 181.7v.1h-.9v.6M93.5 180.1a.93 .93 0 0 1-.8 1l.4 .6"/>
</g>
<path d="M99.1 179.2v2.2M133.3 202.6v2.5" fill="none" stroke="#000" stroke-width=".4"/>
<path d="M83 177.4v5M83.1 177.4v5M81.1 199.2v2.5M81.2 199.2v2.5M133.5 202.6v2.5" fill="none" stroke="#000" stroke-width=".45"/>
<path d="M82.4 199.1v3.8M82.8 199.1v14.7M96.2 199.1v2.4M82.4 209.9v3.9M82.7 202.7v7.4M96.2 203.4v2.4M96.2 207v2.5M96.2 211.3v2.5M151.4 206.8h4.5" fill="none" stroke="#000" stroke-width=".22"/>
<path d="M96 178.7v3.5M137.2 172.3h3.7M137.2 171.1h3.7" fill="none" stroke="#000" stroke-width=".31"/>
<path d="M96.2 178.7v3.5" fill="none" stroke="#000" stroke-width=".27"/>
<path d="M99.1 209.5h4.5M100.3 202.2h3.3M148.5 202.5v14.7" fill="none" stroke="#000" stroke-width=".23"/>
<path d="M99.1 205.6v1.5M151.3 209.1l.1 1.4" fill="none" stroke="#000" stroke-width=".28"/>
<g font-size="3.7">
<text x="90.6" y="45.7">D PAK MECHANICAL DATA</text>
<text x="92.5" y="48.8">TO-247 MECHANICAL DATA</text>
</g>
<g font-size="3.5">
<text x="23.7" y="23.9">Package mechanical data</text>
<text x="164.5" y="23.9">STB40NF10L</text>
</g>
<text font-size="3.2" x="23.7" y="265.2">10/13</text>
<text font-size="3" x="93.3" y="44.2">2</text>
<g font-size="2.6">
<text x="54.2" y="59.6">DIM.</text>
<text x="93.3" y="56.9">mm.</text>
<text x="152.4" y="56.9">inch</text>
<text x="73.6" y="62.2">MIN.</text>
<text x="93.5" y="62.2">TYP</text>
<text x="112.5" y="62.2">MAX.</text>
<text x="132.6" y="62.2">MIN.</text>
<text x="152.2" y="62.2">TYP.</text>
<text x="171.5" y="62.2">MAX.</text>
<text x="56.1" y="67.5">A</text>
<text x="74.1" y="67.5">4.4</text>
<text x="113.5" y="67.5">4.6</text>
<text x="131.7" y="67.5">0.173</text>
<text x="171.1" y="67.5">0.181</text>
<text x="55.3" y="72.8">A1</text>
<text x="73.4" y="72.8">2.49</text>
<text x="112.8" y="72.8">2.69</text>
<text x="131.7" y="72.8">0.098</text>
<text x="171.1" y="72.8">0.106</text>
<text x="55.3" y="78.1">A2</text>
<text x="56.1" y="83.5">B</text>
<text x="73.4" y="78.1">0.03</text>
<text x="74.1" y="83.5">0.7</text>
<text x="112.8" y="83.5">0.93</text>
<text x="112.8" y="78.1">0.23</text>
<text x="131.7" y="83.5">0.027</text>
<text x="131.7" y="78.1">0.001</text>
<text x="171.1" y="83.5">0.036</text>
<text x="171.1" y="78.1">0.009</text>
<text x="55.3" y="88.8">B2</text>
<text x="73.4" y="88.8">1.14</text>
<text x="113.5" y="88.8">1.7</text>
<text x="131.7" y="88.8">0.044</text>
<text x="171.1" y="88.8">0.067</text>
<text x="56" y="94.1">C</text>
<text x="73.4" y="94.1">0.45</text>
<text x="113.5" y="94.1">0.6</text>
<text x="131.7" y="94.1">0.017</text>
<text x="171.1" y="94.1">0.023</text>
<text x="55.3" y="99.4">C2</text>
<text x="73.4" y="99.4">1.23</text>
<text x="112.8" y="99.4">1.36</text>
<text x="131.7" y="99.4">0.048</text>
<text x="171.1" y="99.4">0.053</text>
<text x="56" y="104.7">D</text>
<text x="73.4" y="104.7">8.95</text>
<text x="112.8" y="104.7">9.35</text>
<text x="131.7" y="104.7">0.352</text>
<text x="171.1" y="104.7">0.368</text>
<text x="55.3" y="110.1">D1</text>
<text x="94.9" y="110.1">8</text>
<text x="151.4" y="110.1">0.315</text>
<text x="56.1" y="115.4">E</text>
<text x="74.5" y="115.4">10</text>
<text x="112.8" y="115.4">10.4</text>
<text x="131.7" y="115.4">0.393</text>
<text x="55.3" y="120.7">E1</text>
<text x="55.9" y="126">G</text>
<text x="73.4" y="126">4.88</text>
<text x="93.8" y="120.7">8.5</text>
<text x="112.8" y="126">5.28</text>
<text x="131.7" y="126">0.192</text>
<text x="151.4" y="120.7">0.334</text>
<text x="171.1" y="126">0.208</text>
<text x="56.2" y="131.3">L</text>
<text x="74.5" y="131.3">15</text>
<text x="112.1" y="131.3">15.85</text>
<text x="131.7" y="131.3">0.590</text>
<text x="171.1" y="131.3">0.625</text>
<text x="55.5" y="136.6">L2</text>
<text x="73.4" y="136.6">1.27</text>
<text x="113.5" y="136.6">1.4</text>
<text x="131.7" y="136.6">0.050</text>
<text x="171.1" y="136.6">0.055</text>
<text x="55.5" y="141.9">L3</text>
<text x="74.1" y="141.9">1.4</text>
<text x="112.8" y="141.9">1.75</text>
<text x="131.7" y="141.9">0.055</text>
<text x="171.1" y="141.9">0.068</text>
<text x="55.9" y="147.2">M</text>
<text x="74.1" y="147.2">2.4</text>
<text x="113.5" y="147.2">3.2</text>
<text x="131.7" y="147.2">0.094</text>
<text x="171.1" y="147.2">0.126</text>
<text x="56" y="152.6">R</text>
<text x="93.8" y="152.6">0.4</text>
<text x="151.4" y="152.6">0.015</text>
<text x="55.3" y="157.9">V2</text>
<text x="74.7" y="157.9">0º</text>
<text x="114.1" y="157.9">4º</text>
</g>
<text font-size="2.3" x="97.8" y="222.6" transform="rotate(-93 97.8 222.6)">3</text>
</svg>
